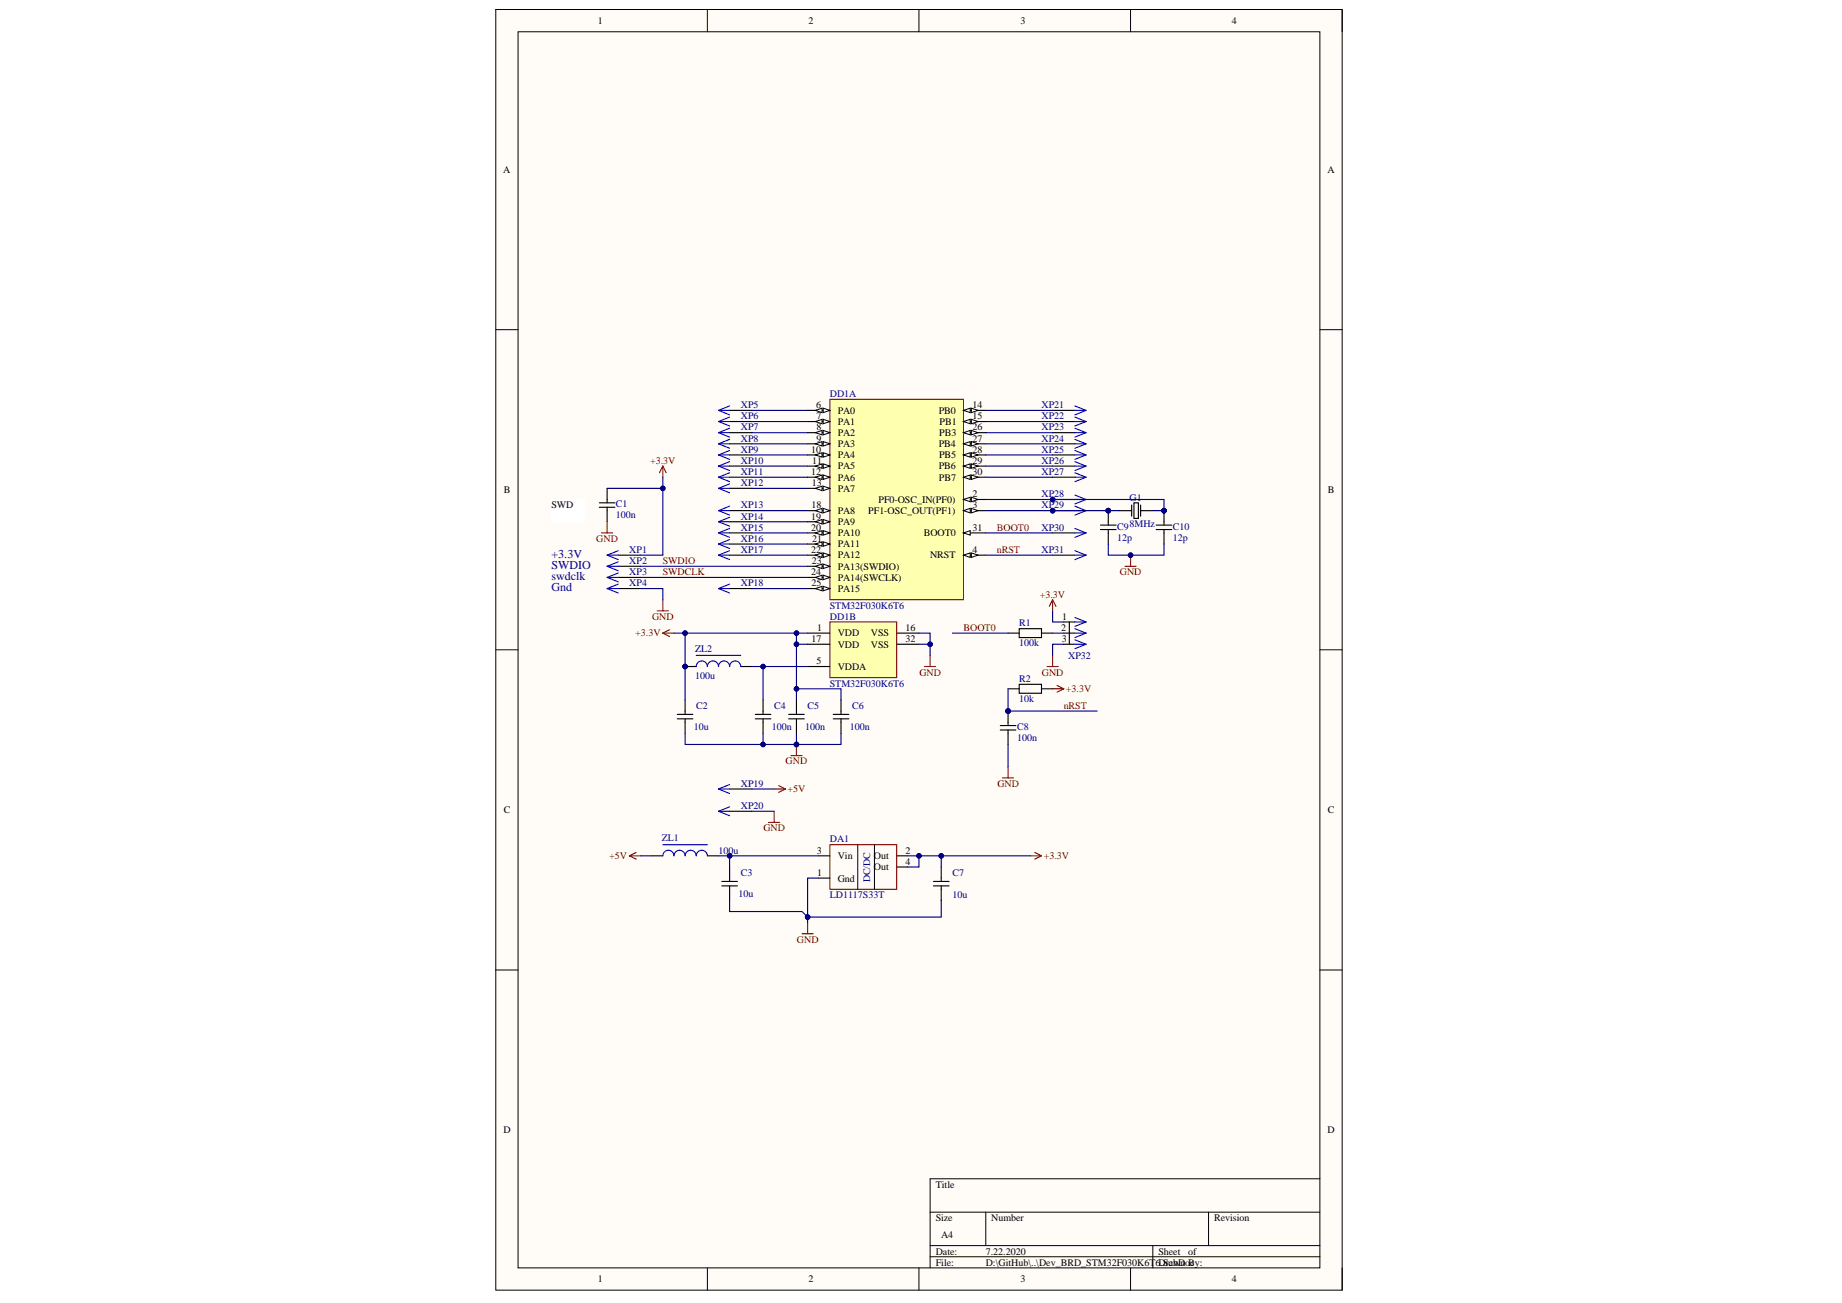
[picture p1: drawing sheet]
<svg xmlns="http://www.w3.org/2000/svg" width="420mm" height="297mm" viewBox="0 0 420 297" stroke-linecap="round" stroke-linejoin="round" font-family="sans-serif">
<path d="M113 2.2h192.9v291.9h-192.9z" fill-rule="evenodd" fill="#fffcf8"/>
<path d="M113 2.2h192.9v291.9h-192.9z" fill="none" stroke="#000" stroke-width=".23"/>
<path d="M118.1 7.2h182.7v281.8h-182.7z" fill-rule="evenodd" fill="#fffcf8"/>
<g fill="none" stroke="#000" stroke-width=".23">
<path d="M113 2.2h5.1M118.1 7.2h182.7v281.8h-182.7zM161.2 2.2v5M209.4 2.2v5M257.7 2.2v5M300.8 2.2h5.1v5M113 75.1h5.1M300.8 75.2h5.1M113 148.1h5.1M300.8 148.1h5.1M113 221.1h5.1M300.8 221.1h5.1"/>
<path d="M212 276.3h88.8M224.7 276.3v7.7M275.4 276.3v7.7M300.8 268.7h-88.8v20.3M161.2 289v5.1M209.4 289v5.1M212 284h88.8M212 286.5h88.8M257.7 289v5.1M262.7 284v5M305.9 289v5.1"/>
</g>
<path d="M189.1 91h30.5v45.7h-30.5z" fill-rule="evenodd" fill="#ffffb0"/>
<path d="M189.1 91h30.5v45.7h-30.5z" fill="none" stroke="#800000" stroke-width=".23"/>
<path d="M184.1 93.6h5" fill="none" stroke="#000" stroke-width=".25"/>
<path d="M187.6 93l1.5 .6-1.5 .5z" fill="#f8fcff"/>
<path d="M187.6 93l1.5 .6-1.5 .5z" fill="none" stroke="#000" stroke-width=".23"/>
<path d="M185.8 93.6l1.6-.6v1.1z" fill="#f8fcff"/>
<path d="M185.8 93.6l1.6-.6v1.1z" fill="none" stroke="#000" stroke-width=".23"/>
<path d="M184.1 96.1h5" fill="none" stroke="#000" stroke-width=".25"/>
<path d="M187.6 95.6l1.5 .5-1.5 .5z" fill="#f8fcff"/>
<path d="M187.6 95.6l1.5 .5-1.5 .5z" fill="none" stroke="#000" stroke-width=".23"/>
<path d="M185.8 96.1l1.6-.5v1z" fill="#f8fcff"/>
<path d="M185.8 96.1l1.6-.5v1z" fill="none" stroke="#000" stroke-width=".23"/>
<path d="M184.1 98.6h5" fill="none" stroke="#000" stroke-width=".25"/>
<path d="M187.6 98.1l1.5 .5-1.5 .5z" fill="#f8fcff"/>
<path d="M187.6 98.1l1.5 .5-1.5 .5z" fill="none" stroke="#000" stroke-width=".23"/>
<path d="M185.8 98.6l1.6-.5v1z" fill="#f8fcff"/>
<path d="M185.8 98.6l1.6-.5v1z" fill="none" stroke="#000" stroke-width=".23"/>
<path d="M184.1 101.2h5" fill="none" stroke="#000" stroke-width=".25"/>
<path d="M187.6 100.7l1.5 .5-1.5 .5z" fill="#f8fcff"/>
<path d="M187.6 100.7l1.5 .5-1.5 .5z" fill="none" stroke="#000" stroke-width=".23"/>
<path d="M185.8 101.2l1.6-.5v1z" fill="#f8fcff"/>
<path d="M185.8 101.2l1.6-.5v1z" fill="none" stroke="#000" stroke-width=".23"/>
<path d="M184.1 103.7h5" fill="none" stroke="#000" stroke-width=".25"/>
<path d="M187.6 103.2l1.5 .5-1.5 .5z" fill="#f8fcff"/>
<path d="M187.6 103.2l1.5 .5-1.5 .5z" fill="none" stroke="#000" stroke-width=".23"/>
<path d="M185.8 103.7l1.6-.5v1z" fill="#f8fcff"/>
<path d="M185.8 103.7l1.6-.5v1z" fill="none" stroke="#000" stroke-width=".23"/>
<path d="M184.1 106.3h5" fill="none" stroke="#000" stroke-width=".25"/>
<path d="M187.6 105.7l1.5 .6-1.5 .5z" fill="#f8fcff"/>
<path d="M187.6 105.7l1.5 .6-1.5 .5z" fill="none" stroke="#000" stroke-width=".23"/>
<path d="M185.8 106.3l1.6-.6v1.1z" fill="#f8fcff"/>
<path d="M185.8 106.3l1.6-.6v1.1z" fill="none" stroke="#000" stroke-width=".23"/>
<path d="M184.1 108.8h5" fill="none" stroke="#000" stroke-width=".25"/>
<path d="M187.6 108.3l1.5 .5-1.5 .5z" fill="#f8fcff"/>
<path d="M187.6 108.3l1.5 .5-1.5 .5z" fill="none" stroke="#000" stroke-width=".23"/>
<path d="M185.8 108.8l1.6-.5v1z" fill="#f8fcff"/>
<path d="M185.8 108.8l1.6-.5v1z" fill="none" stroke="#000" stroke-width=".23"/>
<path d="M184.1 111.3h5" fill="none" stroke="#000" stroke-width=".25"/>
<path d="M187.6 110.8l1.5 .5-1.5 .5z" fill="#f8fcff"/>
<path d="M187.6 110.8l1.5 .5-1.5 .5z" fill="none" stroke="#000" stroke-width=".23"/>
<path d="M185.8 111.3l1.6-.5v1z" fill="#f8fcff"/>
<path d="M185.8 111.3l1.6-.5v1z" fill="none" stroke="#000" stroke-width=".23"/>
<path d="M184.1 116.4h5" fill="none" stroke="#000" stroke-width=".25"/>
<path d="M187.6 115.9l1.5 .5-1.5 .5z" fill="#f8fcff"/>
<path d="M187.6 115.9l1.5 .5-1.5 .5z" fill="none" stroke="#000" stroke-width=".23"/>
<path d="M185.8 116.4l1.6-.5v1z" fill="#f8fcff"/>
<path d="M185.8 116.4l1.6-.5v1z" fill="none" stroke="#000" stroke-width=".23"/>
<path d="M184.1 118.9h5" fill="none" stroke="#000" stroke-width=".25"/>
<path d="M187.6 118.4l1.5 .5-1.5 .6z" fill="#f8fcff"/>
<path d="M187.6 118.4l1.5 .5-1.5 .6z" fill="none" stroke="#000" stroke-width=".23"/>
<path d="M185.8 118.9l1.6-.5v1.1z" fill="#f8fcff"/>
<path d="M185.8 118.9l1.6-.5v1.1z" fill="none" stroke="#000" stroke-width=".23"/>
<path d="M184.1 121.5h5" fill="none" stroke="#000" stroke-width=".25"/>
<path d="M187.6 121l1.5 .5-1.5 .5z" fill="#f8fcff"/>
<path d="M187.6 121l1.5 .5-1.5 .5z" fill="none" stroke="#000" stroke-width=".23"/>
<path d="M185.8 121.5l1.6-.5v1z" fill="#f8fcff"/>
<path d="M185.8 121.5l1.6-.5v1z" fill="none" stroke="#000" stroke-width=".23"/>
<path d="M184.1 124h5" fill="none" stroke="#000" stroke-width=".25"/>
<path d="M187.6 123.5l1.5 .5-1.5 .5z" fill="#f8fcff"/>
<path d="M187.6 123.5l1.5 .5-1.5 .5z" fill="none" stroke="#000" stroke-width=".23"/>
<path d="M185.8 124l1.6-.5v1z" fill="#f8fcff"/>
<path d="M185.8 124l1.6-.5v1z" fill="none" stroke="#000" stroke-width=".23"/>
<path d="M184.1 126.6h5" fill="none" stroke="#000" stroke-width=".25"/>
<path d="M187.6 126l1.5 .6-1.5 .5z" fill="#f8fcff"/>
<path d="M187.6 126l1.5 .6-1.5 .5z" fill="none" stroke="#000" stroke-width=".23"/>
<path d="M185.8 126.6l1.6-.6v1.1z" fill="#f8fcff"/>
<path d="M185.8 126.6l1.6-.6v1.1z" fill="none" stroke="#000" stroke-width=".23"/>
<path d="M184.1 129.1h5" fill="none" stroke="#000" stroke-width=".25"/>
<path d="M187.6 128.6l1.5 .5-1.5 .5z" fill="#f8fcff"/>
<path d="M187.6 128.6l1.5 .5-1.5 .5z" fill="none" stroke="#000" stroke-width=".23"/>
<path d="M185.8 129.1l1.6-.5v1z" fill="#f8fcff"/>
<path d="M185.8 129.1l1.6-.5v1z" fill="none" stroke="#000" stroke-width=".23"/>
<path d="M184.1 131.6h5" fill="none" stroke="#000" stroke-width=".25"/>
<path d="M187.6 131.1l1.5 .5-1.5 .6z" fill="#f8fcff"/>
<path d="M187.6 131.1l1.5 .5-1.5 .6z" fill="none" stroke="#000" stroke-width=".23"/>
<path d="M185.8 131.6l1.6-.5v1.1z" fill="#f8fcff"/>
<path d="M185.8 131.6l1.6-.5v1.1z" fill="none" stroke="#000" stroke-width=".23"/>
<path d="M184.1 134.2h5" fill="none" stroke="#000" stroke-width=".25"/>
<path d="M187.6 133.7l1.5 .5-1.5 .5z" fill="#f8fcff"/>
<path d="M187.6 133.7l1.5 .5-1.5 .5z" fill="none" stroke="#000" stroke-width=".23"/>
<path d="M185.8 134.2l1.6-.5v1z" fill="#f8fcff"/>
<path d="M185.8 134.2l1.6-.5v1z" fill="none" stroke="#000" stroke-width=".23"/>
<path d="M219.6 93.6h5.1" fill="none" stroke="#000" stroke-width=".25"/>
<path d="M219.6 93.6l1.5-.6v1.1z" fill="#f8fcff"/>
<path d="M219.6 93.6l1.5-.6v1.1z" fill="none" stroke="#000" stroke-width=".23"/>
<path d="M221.4 93l1.5 .6-1.5 .5z" fill="#f8fcff"/>
<path d="M221.4 93l1.5 .6-1.5 .5z" fill="none" stroke="#000" stroke-width=".23"/>
<path d="M219.6 96.1h5.1" fill="none" stroke="#000" stroke-width=".25"/>
<path d="M219.6 96.1l1.5-.5v1z" fill="#f8fcff"/>
<path d="M219.6 96.1l1.5-.5v1z" fill="none" stroke="#000" stroke-width=".23"/>
<path d="M221.4 95.6l1.5 .5-1.5 .5z" fill="#f8fcff"/>
<path d="M221.4 95.6l1.5 .5-1.5 .5z" fill="none" stroke="#000" stroke-width=".23"/>
<path d="M219.6 98.6h5.1" fill="none" stroke="#000" stroke-width=".25"/>
<path d="M219.6 98.6l1.5-.5v1z" fill="#f8fcff"/>
<path d="M219.6 98.6l1.5-.5v1z" fill="none" stroke="#000" stroke-width=".23"/>
<path d="M221.4 98.1l1.5 .5-1.5 .5z" fill="#f8fcff"/>
<path d="M221.4 98.1l1.5 .5-1.5 .5z" fill="none" stroke="#000" stroke-width=".23"/>
<path d="M219.6 101.2h5.1" fill="none" stroke="#000" stroke-width=".25"/>
<path d="M219.6 101.2l1.5-.5v1z" fill="#f8fcff"/>
<path d="M219.6 101.2l1.5-.5v1z" fill="none" stroke="#000" stroke-width=".23"/>
<path d="M221.4 100.7l1.5 .5-1.5 .5z" fill="#f8fcff"/>
<path d="M221.4 100.7l1.5 .5-1.5 .5z" fill="none" stroke="#000" stroke-width=".23"/>
<path d="M219.6 103.7h5.1" fill="none" stroke="#000" stroke-width=".25"/>
<path d="M219.6 103.7l1.5-.5v1z" fill="#f8fcff"/>
<path d="M219.6 103.7l1.5-.5v1z" fill="none" stroke="#000" stroke-width=".23"/>
<path d="M221.4 103.2l1.5 .5-1.5 .5z" fill="#f8fcff"/>
<path d="M221.4 103.2l1.5 .5-1.5 .5z" fill="none" stroke="#000" stroke-width=".23"/>
<path d="M219.6 106.3h5.1" fill="none" stroke="#000" stroke-width=".25"/>
<path d="M219.6 106.3l1.5-.6v1.1z" fill="#f8fcff"/>
<path d="M219.6 106.3l1.5-.6v1.1z" fill="none" stroke="#000" stroke-width=".23"/>
<path d="M221.4 105.7l1.5 .6-1.5 .5z" fill="#f8fcff"/>
<path d="M221.4 105.7l1.5 .6-1.5 .5z" fill="none" stroke="#000" stroke-width=".23"/>
<path d="M219.6 108.8h5.1" fill="none" stroke="#000" stroke-width=".25"/>
<path d="M219.6 108.8l1.5-.5v1z" fill="#f8fcff"/>
<path d="M219.6 108.8l1.5-.5v1z" fill="none" stroke="#000" stroke-width=".23"/>
<path d="M221.4 108.3l1.5 .5-1.5 .5z" fill="#f8fcff"/>
<path d="M221.4 108.3l1.5 .5-1.5 .5z" fill="none" stroke="#000" stroke-width=".23"/>
<path d="M219.6 121.5h5.1" fill="none" stroke="#000" stroke-width=".25"/>
<path d="M219.6 121.5l1.5-.5v1z" fill="#f8fcff"/>
<path d="M219.6 121.5l1.5-.5v1z" fill="none" stroke="#000" stroke-width=".23"/>
<path d="M219.6 126.6h5.1" fill="none" stroke="#000" stroke-width=".25"/>
<path d="M219.6 126.6l1.5-.6v1.1z" fill="#f8fcff"/>
<path d="M219.6 126.6l1.5-.6v1.1z" fill="none" stroke="#000" stroke-width=".23"/>
<path d="M221.4 126l1.5 .6-1.5 .5z" fill="#f8fcff"/>
<path d="M221.4 126l1.5 .6-1.5 .5z" fill="none" stroke="#000" stroke-width=".23"/>
<path d="M219.6 113.9h5.1" fill="none" stroke="#000" stroke-width=".25"/>
<path d="M219.6 113.9l1.5-.5v1z" fill="#f8fcff"/>
<path d="M219.6 113.9l1.5-.5v1z" fill="none" stroke="#000" stroke-width=".23"/>
<path d="M221.4 113.4l1.5 .5-1.5 .5z" fill="#f8fcff"/>
<path d="M221.4 113.4l1.5 .5-1.5 .5z" fill="none" stroke="#000" stroke-width=".23"/>
<path d="M219.6 116.4h5.1" fill="none" stroke="#000" stroke-width=".25"/>
<path d="M219.6 116.4l1.5-.5v1z" fill="#f8fcff"/>
<path d="M219.6 116.4l1.5-.5v1z" fill="none" stroke="#000" stroke-width=".23"/>
<path d="M221.4 115.9l1.5 .5-1.5 .5z" fill="#f8fcff"/>
<path d="M221.4 115.9l1.5 .5-1.5 .5z" fill="none" stroke="#000" stroke-width=".23"/>
<path d="M189.1 141.8h15.3v12.7h-15.3z" fill-rule="evenodd" fill="#ffffb0"/>
<path d="M189.1 141.8h15.3v12.7h-15.3z" fill="none" stroke="#800000" stroke-width=".23"/>
<path d="M184.1 144.3h5M184.1 146.9h5M184.1 151.9h5M204.4 144.3h5M204.4 146.9h5" fill="none" stroke="#000" stroke-width=".25"/>
<path d="M151.1 144.3l1.5 .8M151.1 144.3h2.5M152.6 143.6l-1.5 .7" fill="none" stroke="#800000" stroke-width=".25"/>
<circle cx="156.1" cy="151.9" r=".51" fill="#000080"/>
<circle cx="156.1" cy="151.9" r=".51" fill="none" stroke="#000080" stroke-width=".23"/>
<path d="M156.1 151.9h2.6" fill="none" stroke="#000" stroke-width=".25"/>
<circle cx="156.1" cy="151.9" r=".51" fill="#000080"/>
<circle cx="156.1" cy="151.9" r=".51" fill="none" stroke="#000080" stroke-width=".23"/>
<path d="M168.8 151.9h2.6M173.9 159.6v3.3M181.5 159.6v3.3M172.1 163.9h3.6M172.1 162.9h3.6M173.9 163.9v3.3M179.7 163.9h3.6M179.7 162.9h3.6M181.5 163.9v3.3" fill="none" stroke="#000" stroke-width=".25"/>
<path d="M158.7 151.9a1.27 1.27 0 0 1 1.2-1.2 1.27 1.27 0 0 1 1.3 1.2 1.27 1.27 0 0 1 1.3-1.2 1.27 1.27 0 0 1 1.3 1.2 1.27 1.27 0 0 1 1.2-1.2 1.27 1.27 0 0 1 1.3 1.2 1.27 1.27 0 0 1 1.3-1.2 1.27 1.27 0 0 1 1.2 1.2M158.7 149.4h10.1" fill="none" stroke="#00f" stroke-width=".25"/>
<path d="M180.3 172.3h2.5M181.5 169.7v2.6" fill="none" stroke="#800000" stroke-width=".25"/>
<circle cx="181.5" cy="169.7" r=".51" fill="#000080"/>
<circle cx="181.5" cy="169.7" r=".51" fill="none" stroke="#000080" stroke-width=".23"/>
<g fill="none" stroke="#000" stroke-width=".25">
<path d="M166.3 93.6h5.1M166.3 96.1h5.1M166.3 98.6h5.1M239.9 93.6h5.1M239.9 96.1h5.1M239.9 98.6h5.1M166.3 101.2h5.1M166.3 103.7h5.1M166.3 106.2h5.1M166.3 108.8h5.1M166.3 111.3h5.1M166.3 116.4h5.1"/>
<path d="M166.3 118.9h5.1M239.9 101.2h5.1M239.9 103.7h5.1M239.9 106.3h5.1M239.9 108.8h5.1M166.3 121.5h5.1M166.3 124h5.1M166.3 126.6h5.1M166.3 134.2h5.1M156.1 159.6v3.3M191.7 159.6v3.3M154.4 163.9h3.5"/>
<path d="M154.4 162.9h3.5M156.1 163.9v3.3M189.9 163.9h3.6M189.9 162.9h3.6M191.7 163.9v3.3M214.5 197.6v3.3M212.7 202h3.6M212.7 200.9h3.6M214.5 202v3.3"/>
</g>
<path d="M210.7 151.9h2.5M212 149.4v2.5" fill="none" stroke="#800000" stroke-width=".25"/>
<g fill="none" stroke="#00f" stroke-width=".25">
<path d="M163.8 93.6h2.5M163.8 93.6l2.5 1M163.8 96.1h2.5M163.8 96.1l2.5 1M163.8 98.6h2.5M163.8 98.6l2.5 1.1M166.3 92.5l-2.5 1.1M166.3 95.1l-2.5 1M166.3 97.6l-2.5 1M245 93.6h2.5M245 96.1h2.5M245 98.6h2.5"/>
<path d="M245 92.5l2.5 1.1M245 95.1l2.5 1M245 97.6l2.5 1M247.5 93.6l-2.5 1M247.5 96.1l-2.5 1M247.5 98.6l-2.5 1M163.8 101.2h2.5M163.8 101.2l2.5 1M163.8 103.7h2.5M163.8 103.7l2.5 1M163.8 106.2h2.5M163.8 106.2l2.5 1.1"/>
<path d="M163.8 108.8h2.5M163.8 108.8l2.5 1M163.8 111.3h2.5M163.8 111.3l2.5 1M163.8 116.4h2.5M163.8 116.4l2.5 1M163.8 118.9h2.5M163.8 118.9l2.5 1.1M166.3 100.2l-2.5 1M166.3 102.7l-2.5 1M166.3 105.2l-2.5 1M166.3 107.8l-2.5 1"/>
<path d="M166.3 110.3l-2.5 1M166.3 115.4l-2.5 1M166.3 117.9l-2.5 1M245 101.2h2.5M245 103.7h2.5M245 106.3h2.5M245 108.8h2.5M245 100.2l2.5 1M245 102.7l2.5 1M245 105.2l2.5 1.1M245 107.8l2.5 1M247.5 101.2l-2.5 1"/>
<path d="M247.5 103.7l-2.5 1M247.5 106.3l-2.5 1M247.5 108.8l-2.5 1M163.8 121.5h2.5M163.8 121.5l2.5 1M163.8 124h2.5M163.8 124l2.5 1M163.8 126.6h2.5M163.8 126.6l2.5 1M163.8 134.2h2.5M163.8 134.2l2.5 1M166.3 120.5l-2.5 1"/>
<path d="M166.3 123l-2.5 1M166.3 125.5l-2.5 1.1M166.3 133.2l-2.5 1"/>
</g>
<circle cx="239.9" cy="113.9" r=".51" fill="#000080"/>
<circle cx="239.9" cy="113.9" r=".51" fill="none" stroke="#000080" stroke-width=".23"/>
<path d="M239.9 113.9h5.1" fill="none" stroke="#000" stroke-width=".25"/>
<circle cx="239.9" cy="113.9" r=".51" fill="#000080"/>
<circle cx="239.9" cy="113.9" r=".51" fill="none" stroke="#000080" stroke-width=".23"/>
<path d="M245 113.9h2.5M245 112.9l2.5 1M247.5 113.9l-2.5 1" fill="none" stroke="#00f" stroke-width=".25"/>
<circle cx="239.9" cy="116.4" r=".51" fill="#000080"/>
<circle cx="239.9" cy="116.4" r=".51" fill="none" stroke="#000080" stroke-width=".23"/>
<path d="M239.9 116.4h5.1" fill="none" stroke="#000" stroke-width=".25"/>
<circle cx="239.9" cy="116.4" r=".51" fill="#000080"/>
<circle cx="239.9" cy="116.4" r=".51" fill="none" stroke="#000080" stroke-width=".23"/>
<g fill="none" stroke="#00f" stroke-width=".25">
<path d="M245 116.4h2.5M245 115.4l2.5 1M247.5 116.4l-2.5 1M245 121.5h2.5M245 120.5l2.5 1M245 126.6h2.5M245 125.5l2.5 1.1M247.5 121.5l-2.5 1M247.5 126.6l-2.5 1M245 141.8h2.5M245 140.8l2.5 1M245 144.3h2.5"/>
<path d="M245 143.3l2.5 1M245 146.9h2.5M245 145.9l2.5 1M247.5 141.8l-2.5 1M247.5 144.3l-2.5 1M247.5 146.9l-2.5 1M151.1 195.1a1.27 1.27 0 0 1 1.2-1.3 1.27 1.27 0 0 1 1.3 1.3 1.27 1.27 0 0 1 1.3-1.3 1.27 1.27 0 0 1 1.2 1.3 1.27 1.27 0 0 1 1.3-1.3 1.27 1.27 0 0 1 1.3 1.3 1.27 1.27 0 0 1 1.2-1.3 1.27 1.27 0 0 1 1.3 1.3M151.1 192.6h10.1"/>
</g>
<g fill="none" stroke="#000" stroke-width=".25">
<path d="M239.9 121.5h5.1M239.9 126.6h5.1M229.7 144.3h2.6M232.3 143.3h5.1v2h-5.1zM237.4 144.3h2.5M242.4 144.3h2.6M242.4 141.8h2.6M242.4 146.9h2.6M243.7 141.8v5.1M148.5 195.1h2.6M161.2 195.1h2.6M166.3 197.6v3.3"/>
<path d="M186.6 195.1h2.5M204.4 195.1h2.5M204.4 197.6h2.5M164.5 202h3.6M164.5 200.9h3.6M166.3 202v3.3M186.6 200.2h2.5"/>
</g>
<path d="M189.1 192.6h15.3v10.1h-15.3z" fill="none" stroke="#800000" stroke-width=".23"/>
<path d="M195.5 192.6v10.1M199.3 192.6v10.1" fill="none" stroke="#000" stroke-width=".23"/>
<g fill="none" stroke="#800000" stroke-width=".25">
<path d="M239.9 136.7v2.6M239.9 136.7l-.8 1.5M239.9 136.7l.8 1.5M238.6 151.9h2.6M239.9 149.4v2.5M228.5 177.3h2.5M229.7 174.8v2.5M143.4 195.1h2.6M143.4 195.1l1.6 .8M145 194.3l-1.6 .8M234.8 195.1h2.6M235.8 194.3l1.6 .8"/>
<path d="M237.4 195.1l-1.6 .8M182.8 212.9h2.5M184.1 210.3v2.6"/>
</g>
<circle cx="229.7" cy="162.1" r=".51" fill="#000080"/>
<circle cx="229.7" cy="162.1" r=".51" fill="none" stroke="#000080" stroke-width=".23"/>
<path d="M229.7 162.1v2.5M229.7 167.2v2.5" fill="none" stroke="#000" stroke-width=".25"/>
<circle cx="229.7" cy="162.1" r=".51" fill="#000080"/>
<circle cx="229.7" cy="162.1" r=".51" fill="none" stroke="#000080" stroke-width=".23"/>
<path d="M140.9 129.1h5.1M140.9 131.6h5.1M229.7 157h2.6M232.3 156h5.1v2h-5.1zM237.4 157h2.5M228 166.4h3.5M228 165.4h3.5M229.7 164.6v.8M229.7 166.4v.8" fill="none" stroke="#000" stroke-width=".25"/>
<path d="M239.9 157h2.5M240.9 156.3l1.5 .7M242.4 157l-1.5 .8" fill="none" stroke="#800000" stroke-width=".25"/>
<path d="M138.4 129.1h2.5M138.4 129.1l2.5 1M138.4 131.6h2.5M138.4 131.6l2.5 1.1M140.9 128.1l-2.5 1M140.9 130.6l-2.5 1" fill="none" stroke="#00f" stroke-width=".25"/>
<path d="M125.7 113.9h7.6v5h-7.6z" fill-rule="evenodd" fill="#fff"/>
<path d="M125.7 113.9h7.6v5h-7.6z" fill="none" stroke="#fff" stroke-width=".23"/>
<path d="M136.6 114.6h3.5M136.6 115.6h3.5M138.4 111.3v3.3M138.4 115.6v3.3M255.1 116.4h2.8M257.9 115.1v2.6M258.4 114.6h1v3.6h-1zM260 116.4h2.7M260 115.1v2.6M140.9 134.2h5.1M140.9 126.6h5.1" fill="none" stroke="#000" stroke-width=".25"/>
<path d="M138.4 134.2h2.5M138.4 134.2l2.5 1M138.4 126.6h2.5M138.4 126.6l2.5 1M140.9 133.2l-2.5 1M140.9 125.5l-2.5 1.1" fill="none" stroke="#00f" stroke-width=".25"/>
<path d="M138.4 118.9v2.6M151.1 106.2l-.8 1.6M151.1 106.2l.7 1.6M151.1 106.2v2.6M137.1 121.5h2.5M149.8 139.2h2.5M151.1 136.7v2.5" fill="none" stroke="#800000" stroke-width=".25"/>
<circle cx="252.6" cy="116.4" r=".51" fill="#000080"/>
<circle cx="252.6" cy="116.4" r=".51" fill="none" stroke="#000080" stroke-width=".23"/>
<path d="M252.6 116.4v2.5M252.6 121.5v2.5" fill="none" stroke="#000" stroke-width=".25"/>
<circle cx="252.6" cy="116.4" r=".51" fill="#000080"/>
<circle cx="252.6" cy="116.4" r=".51" fill="none" stroke="#000080" stroke-width=".23"/>
<path d="M250.8 119.7h3.6M252.6 118.9v.8M250.8 120.7h3.6M252.6 120.7v.8" fill="none" stroke="#000" stroke-width=".25"/>
<circle cx="265.3" cy="116.4" r=".51" fill="#000080"/>
<circle cx="265.3" cy="116.4" r=".51" fill="none" stroke="#000080" stroke-width=".23"/>
<path d="M265.3 116.4v2.5M265.3 121.5v2.5" fill="none" stroke="#000" stroke-width=".25"/>
<circle cx="265.3" cy="116.4" r=".51" fill="#000080"/>
<circle cx="265.3" cy="116.4" r=".51" fill="none" stroke="#000080" stroke-width=".23"/>
<path d="M263.5 119.7h3.6M265.3 118.9v.8M263.5 120.7h3.6M265.3 120.7v.8" fill="none" stroke="#000" stroke-width=".25"/>
<path d="M256.4 129.1h2.5M257.7 126.6v2.5" fill="none" stroke="#800000" stroke-width=".25"/>
<circle cx="257.7" cy="126.6" r=".51" fill="#000080"/>
<circle cx="257.7" cy="126.6" r=".51" fill="none" stroke="#000080" stroke-width=".23"/>
<path d="M166.3 179.9h5.1M166.3 184.9h5.1" fill="none" stroke="#000" stroke-width=".25"/>
<path d="M163.8 179.9h2.5M163.8 179.9l2.5 1M166.3 178.9l-2.5 1M163.8 184.9h2.5M163.8 184.9l2.5 1.1M166.3 183.9l-2.5 1" fill="none" stroke="#00f" stroke-width=".25"/>
<path d="M176.4 179.9h2.6M177.5 179.1l1.5 .8M179 179.9l-1.5 .7M175.2 187.5h2.5M176.4 184.9v2.6" fill="none" stroke="#800000" stroke-width=".25"/>
<path d="M229.7 157v5.1" fill="none" stroke="#000080" stroke-width=".25"/>
<circle cx="229.7" cy="162.1" r=".51" fill="#000080"/>
<circle cx="229.7" cy="162.1" r=".51" fill="none" stroke="#000080" stroke-width=".23"/>
<path d="M138.4 111.3h12.7" fill="none" stroke="#000080" stroke-width=".25"/>
<circle cx="151.1" cy="111.3" r=".51" fill="#000080"/>
<circle cx="151.1" cy="111.3" r=".51" fill="none" stroke="#000080" stroke-width=".23"/>
<path d="M151.1 108.8v17.8h-5.1M146 134.2h5.1v2.5M146 131.6h38.1M146 129.1h38.1M146 195.1h2.5" fill="none" stroke="#000080" stroke-width=".25"/>
<circle cx="151.1" cy="111.3" r=".51" fill="#000080"/>
<circle cx="151.1" cy="111.3" r=".51" fill="none" stroke="#000080" stroke-width=".23"/>
<path d="M153.6 144.3h30.5" fill="none" stroke="#000080" stroke-width=".25"/>
<circle cx="181.5" cy="144.3" r=".51" fill="#000080"/>
<circle cx="181.5" cy="144.3" r=".51" fill="none" stroke="#000080" stroke-width=".23"/>
<circle cx="156.1" cy="144.3" r=".51" fill="#000080"/>
<circle cx="156.1" cy="144.3" r=".51" fill="none" stroke="#000080" stroke-width=".23"/>
<path d="M156.1 167.2v2.5h35.6v-2.5" fill="none" stroke="#000080" stroke-width=".25"/>
<circle cx="173.9" cy="169.7" r=".51" fill="#000080"/>
<circle cx="173.9" cy="169.7" r=".51" fill="none" stroke="#000080" stroke-width=".23"/>
<circle cx="181.5" cy="169.7" r=".51" fill="#000080"/>
<circle cx="181.5" cy="169.7" r=".51" fill="none" stroke="#000080" stroke-width=".23"/>
<path d="M163.8 195.1h2.5v2.5" fill="none" stroke="#000080" stroke-width=".25"/>
<circle cx="166.3" cy="195.1" r=".51" fill="#000080"/>
<circle cx="166.3" cy="195.1" r=".51" fill="none" stroke="#000080" stroke-width=".23"/>
<path d="M166.3 205.3v2.5h16.5l1.3 1.3" fill="none" stroke="#000080" stroke-width=".25"/>
<circle cx="184.1" cy="209.1" r=".51" fill="#000080"/>
<circle cx="184.1" cy="209.1" r=".51" fill="none" stroke="#000080" stroke-width=".23"/>
<path d="M166.3 195.1h20.3" fill="none" stroke="#000080" stroke-width=".25"/>
<circle cx="166.3" cy="195.1" r=".51" fill="#000080"/>
<circle cx="166.3" cy="195.1" r=".51" fill="none" stroke="#000080" stroke-width=".23"/>
<path d="M171.4 151.9h2.5M171.4 179.9h5M171.4 184.9h5" fill="none" stroke="#000080" stroke-width=".25"/>
<circle cx="173.9" cy="151.9" r=".51" fill="#000080"/>
<circle cx="173.9" cy="151.9" r=".51" fill="none" stroke="#000080" stroke-width=".23"/>
<g fill="none" stroke="#000080" stroke-width=".25">
<path d="M171.4 98.6h12.7M171.4 96.1h12.7M171.4 93.6h12.7M171.4 118.9h12.7M171.4 116.4h12.7M171.4 111.3h12.7M171.4 108.8h12.7M171.4 106.3h12.7M171.4 103.7h12.7M171.4 101.2h12.7M171.4 134.2h12.7M171.4 126.6h12.7"/>
<path d="M171.4 124h12.7M171.4 121.5h12.7M184.1 151.9h-10.2v7.7"/>
</g>
<circle cx="173.9" cy="151.9" r=".51" fill="#000080"/>
<circle cx="173.9" cy="151.9" r=".51" fill="none" stroke="#000080" stroke-width=".23"/>
<path d="M181.5 157h10.2v2.6" fill="none" stroke="#000080" stroke-width=".25"/>
<circle cx="181.5" cy="157" r=".51" fill="#000080"/>
<circle cx="181.5" cy="157" r=".51" fill="none" stroke="#000080" stroke-width=".23"/>
<path d="M181.5 146.9h2.6" fill="none" stroke="#000080" stroke-width=".25"/>
<circle cx="181.5" cy="146.9" r=".51" fill="#000080"/>
<circle cx="181.5" cy="146.9" r=".51" fill="none" stroke="#000080" stroke-width=".23"/>
<path d="M186.6 200.2h-2.5v10.1" fill="none" stroke="#000080" stroke-width=".25"/>
<circle cx="184.1" cy="209.1" r=".51" fill="#000080"/>
<circle cx="184.1" cy="209.1" r=".51" fill="none" stroke="#000080" stroke-width=".23"/>
<path d="M209.4 195.1v2.5h-2.5" fill="none" stroke="#000080" stroke-width=".25"/>
<circle cx="209.4" cy="195.1" r=".51" fill="#000080"/>
<circle cx="209.4" cy="195.1" r=".51" fill="none" stroke="#000080" stroke-width=".23"/>
<path d="M206.9 195.1h27.9" fill="none" stroke="#000080" stroke-width=".25"/>
<circle cx="209.4" cy="195.1" r=".51" fill="#000080"/>
<circle cx="209.4" cy="195.1" r=".51" fill="none" stroke="#000080" stroke-width=".23"/>
<circle cx="214.5" cy="195.1" r=".51" fill="#000080"/>
<circle cx="214.5" cy="195.1" r=".51" fill="none" stroke="#000080" stroke-width=".23"/>
<path d="M209.4 146.9h2.6" fill="none" stroke="#000080" stroke-width=".25"/>
<circle cx="212" cy="146.9" r=".51" fill="#000080"/>
<circle cx="212" cy="146.9" r=".51" fill="none" stroke="#000080" stroke-width=".23"/>
<path d="M209.4 144.3h2.6v5.1" fill="none" stroke="#000080" stroke-width=".25"/>
<circle cx="212" cy="146.9" r=".51" fill="#000080"/>
<circle cx="212" cy="146.9" r=".51" fill="none" stroke="#000080" stroke-width=".23"/>
<path d="M224.7 116.4h27.9M224.7 126.6h15.2M224.7 121.5h15.2M217.1 144.3h12.6" fill="none" stroke="#000080" stroke-width=".25"/>
<circle cx="239.9" cy="116.4" r=".51" fill="#000080"/>
<circle cx="239.9" cy="116.4" r=".51" fill="none" stroke="#000080" stroke-width=".23"/>
<circle cx="252.6" cy="116.4" r=".51" fill="#000080"/>
<circle cx="252.6" cy="116.4" r=".51" fill="none" stroke="#000080" stroke-width=".23"/>
<path d="M224.7 113.9h40.6v2.5" fill="none" stroke="#000080" stroke-width=".25"/>
<circle cx="239.9" cy="113.9" r=".51" fill="#000080"/>
<circle cx="239.9" cy="113.9" r=".51" fill="none" stroke="#000080" stroke-width=".23"/>
<circle cx="265.3" cy="116.4" r=".51" fill="#000080"/>
<circle cx="265.3" cy="116.4" r=".51" fill="none" stroke="#000080" stroke-width=".23"/>
<path d="M224.7 98.6h15.2M224.7 96.1h15.2M224.7 93.6h15.2M224.7 108.8h15.2M224.7 106.3h15.2M224.7 103.7h15.2M224.7 101.2h15.2M229.7 162.1h20.4" fill="none" stroke="#000080" stroke-width=".25"/>
<circle cx="229.7" cy="162.1" r=".51" fill="#000080"/>
<circle cx="229.7" cy="162.1" r=".51" fill="none" stroke="#000080" stroke-width=".23"/>
<path d="M239.9 139.3v2.5h2.5M252.6 124v2.6h12.7v-2.6M239.9 144.3h2.5M242.4 146.9h-2.5v2.5" fill="none" stroke="#000080" stroke-width=".25"/>
<circle cx="257.7" cy="126.6" r=".51" fill="#000080"/>
<circle cx="257.7" cy="126.6" r=".51" fill="none" stroke="#000080" stroke-width=".23"/>
<path d="M252.6 116.4h2.5" fill="none" stroke="#000080" stroke-width=".25"/>
<circle cx="252.6" cy="116.4" r=".51" fill="#000080"/>
<circle cx="252.6" cy="116.4" r=".51" fill="none" stroke="#000080" stroke-width=".23"/>
<path d="M262.7 116.4h2.6" fill="none" stroke="#000080" stroke-width=".25"/>
<circle cx="265.3" cy="116.4" r=".51" fill="#000080"/>
<circle cx="265.3" cy="116.4" r=".51" fill="none" stroke="#000080" stroke-width=".23"/>
<path d="M156.1 144.3v15.3" fill="none" stroke="#000080" stroke-width=".25"/>
<circle cx="156.1" cy="144.3" r=".51" fill="#000080"/>
<circle cx="156.1" cy="144.3" r=".51" fill="none" stroke="#000080" stroke-width=".23"/>
<circle cx="156.1" cy="151.9" r=".51" fill="#000080"/>
<circle cx="156.1" cy="151.9" r=".51" fill="none" stroke="#000080" stroke-width=".23"/>
<path d="M173.9 167.2v2.5" fill="none" stroke="#000080" stroke-width=".25"/>
<circle cx="173.9" cy="169.7" r=".51" fill="#000080"/>
<circle cx="173.9" cy="169.7" r=".51" fill="none" stroke="#000080" stroke-width=".23"/>
<path d="M181.5 167.2v2.5" fill="none" stroke="#000080" stroke-width=".25"/>
<circle cx="181.5" cy="169.7" r=".51" fill="#000080"/>
<circle cx="181.5" cy="169.7" r=".51" fill="none" stroke="#000080" stroke-width=".23"/>
<path d="M181.5 144.3v15.3" fill="none" stroke="#000080" stroke-width=".25"/>
<circle cx="181.5" cy="157" r=".51" fill="#000080"/>
<circle cx="181.5" cy="157" r=".51" fill="none" stroke="#000080" stroke-width=".23"/>
<circle cx="181.5" cy="146.9" r=".51" fill="#000080"/>
<circle cx="181.5" cy="146.9" r=".51" fill="none" stroke="#000080" stroke-width=".23"/>
<circle cx="181.5" cy="144.3" r=".51" fill="#000080"/>
<circle cx="181.5" cy="144.3" r=".51" fill="none" stroke="#000080" stroke-width=".23"/>
<path d="M229.7 169.7v5.1M214.5 195.1v2.5" fill="none" stroke="#000080" stroke-width=".25"/>
<circle cx="214.5" cy="195.1" r=".51" fill="#000080"/>
<circle cx="214.5" cy="195.1" r=".51" fill="none" stroke="#000080" stroke-width=".23"/>
<path d="M214.5 205.3v3.8h-30.4" fill="none" stroke="#000080" stroke-width=".25"/>
<circle cx="184.1" cy="209.1" r=".51" fill="#000080"/>
<circle cx="184.1" cy="209.1" r=".51" fill="none" stroke="#000080" stroke-width=".23"/>
<g font-size="2.7" fill="#000080">
<text x="125.7" y="127.2">+3.3V</text>
<text x="125.7" y="129.8">SWDIO</text>
<text x="125.7" y="132.3">swdclk</text>
<text x="125.7" y="134.8">Gnd</text>
</g>
<g font-size="2.3">
<text x="136.2" y="5.5">1</text>
<text x="184.3" y="5.5">2</text>
<text x="232.6" y="5.5">3</text>
<text x="280.7" y="5.5">4</text>
<text x="114.7" y="39.4">A</text>
<text x="302.6" y="39.4">A</text>
<text x="186" y="93.1">6</text>
<text x="186.1" y="95.6">7</text>
<text x="190.9" y="94.3">PA0</text>
<text x="213.9" y="94.3">PB0</text>
<text x="221.6" y="93.1">14</text>
<text x="221.6" y="95.6">15</text>
<text x="186.1" y="98.1">8</text>
<text x="186.1" y="100.7">9</text>
<text x="190.9" y="96.9">PA1</text>
<text x="190.9" y="99.4">PA2</text>
<text x="190.9" y="101.9">PA3</text>
<text x="213.9" y="101.9">PB4</text>
<text x="214.1" y="99.4">PB3</text>
<text x="214.1" y="96.9">PB1</text>
<text x="221.6" y="98.1">26</text>
<text x="221.6" y="100.7">27</text>
<text x="184.9" y="103.2">10</text>
<text x="185.1" y="105.7">11</text>
<text x="190.9" y="104.5">PA4</text>
<text x="190.9" y="107">PA5</text>
<text x="213.9" y="107">PB6</text>
<text x="214" y="104.5">PB5</text>
<text x="221.6" y="103.2">28</text>
<text x="221.6" y="105.7">29</text>
<text x="114.8" y="112.4">B</text>
<text x="184.9" y="108.3">12</text>
<text x="185" y="110.8">13</text>
<text x="190.9" y="109.5">PA6</text>
<text x="190.9" y="112.1">PA7</text>
<text x="214" y="109.5">PB7</text>
<text x="221.6" y="108.3">30</text>
<text x="221.6" y="113.4">2</text>
<text x="302.6" y="112.4">B</text>
<text x="125.7" y="115.9">SWD</text>
<text x="184.9" y="118.4">19</text>
<text x="184.9" y="115.9">18</text>
<text x="190.9" y="117.2">PA8</text>
<text x="190.9" y="119.7">PA9</text>
<text x="197.9" y="117.2">PF1-OSC_OUT(PF1)</text>
<text x="200.2" y="114.6">PF0-OSC_IN(PF0)</text>
<text x="221.6" y="115.9">3</text>
<text x="184.9" y="121">20</text>
<text x="185.1" y="123.5">21</text>
<text x="190.9" y="122.2">PA10</text>
<text x="190.9" y="124.8">PA11</text>
<text x="210.5" y="122.2">BOOT0</text>
<text x="221.6" y="121">31</text>
<text x="184.9" y="126">22</text>
<text x="184.9" y="131.1">24</text>
<text x="185" y="128.6">23</text>
<text x="190.9" y="127.3">PA12</text>
<text x="190.9" y="129.8">PA13(SWDIO)</text>
<text x="212" y="127.3">NRST</text>
<text x="221.6" y="126">4</text>
<text x="185" y="133.7">25</text>
<text x="190.9" y="132.4">PA14(SWCLK)</text>
<text x="190.9" y="135">PA15</text>
<text x="186.2" y="143.8">1</text>
<text x="206.4" y="143.8">16</text>
<text x="241.9" y="143.8">2</text>
<text x="242.1" y="141.3">1</text>
<text x="184.9" y="146.4">17</text>
<text x="190.9" y="145.1">VDD</text>
<text x="190.9" y="147.6">VDD</text>
<text x="198.5" y="145.1">VSS</text>
<text x="198.5" y="147.6">VSS</text>
<text x="206.4" y="146.4">32</text>
<text x="242" y="146.4">3</text>
<text x="186.1" y="151.4">5</text>
<text x="190.9" y="152.7">VDDA</text>
<text x="114.8" y="185.4">C</text>
<text x="302.6" y="185.4">C</text>
<text x="186.2" y="194.6">3</text>
<text x="190.9" y="195.8">Vin</text>
<text x="199.2" y="195.8">Out</text>
<text x="206.4" y="194.6">2</text>
<text x="206.4" y="197.2">4</text>
<text x="186.2" y="199.7">1</text>
<text x="190.9" y="201">Gnd</text>
<text x="199.2" y="198.4">Out</text>
<text x="114.8" y="258.4">D</text>
<text x="302.6" y="258.4">D</text>
<text x="213.3" y="270.8">Title</text>
<text x="213.3" y="278.4">Size</text>
<text x="225.9" y="278.4">Number</text>
<text x="276.7" y="278.4">Revision</text>
<text x="213.3" y="286">Date:</text>
<text x="214.5" y="282.2">A4</text>
<text x="224.7" y="286">7.22.2020</text>
<text x="264" y="286">Sheet</text>
<text x="270.8" y="286">of</text>
<text x="136.2" y="292.3">1</text>
<text x="184.3" y="292.3">2</text>
<text x="213.3" y="288.5">File:</text>
<text x="224.7" y="288.5">D:\GitHub\..\Dev_BRD_STM32F030K6T6.SchDoc</text>
<text x="232.6" y="292.3">3</text>
<text x="264" y="288.5">Drawn By:</text>
<text x="280.7" y="292.3">4</text>
</g>
<g font-size="2.3" fill="#000080">
<text x="168.8" y="93.1">XP5</text>
<text x="168.8" y="95.6">XP6</text>
<text x="189.1" y="90.5">DD1A</text>
<text x="237.4" y="93.1">XP21</text>
<text x="237.4" y="95.6">XP22</text>
<text x="168.8" y="98.1">XP7</text>
<text x="168.8" y="100.7">XP8</text>
<text x="237.4" y="98.1">XP23</text>
<text x="237.4" y="100.7">XP24</text>
<text x="168.8" y="103.2">XP9</text>
<text x="168.8" y="105.7">XP10</text>
<text x="237.4" y="103.2">XP25</text>
<text x="237.4" y="105.7">XP26</text>
<text x="168.8" y="108.3">XP11</text>
<text x="168.8" y="110.8">XP12</text>
<text x="237.4" y="108.3">XP27</text>
<text x="237.4" y="113.4">XP28</text>
<text x="140.4" y="115.7">C1</text>
<text x="140.4" y="118.2">100n</text>
<text x="168.8" y="115.9">XP13</text>
<text x="168.8" y="118.4">XP14</text>
<text x="237.4" y="115.9">XP29</text>
<text x="257.4" y="114.1">G1</text>
<text x="168.8" y="121">XP15</text>
<text x="168.8" y="123.5">XP16</text>
<text x="237.4" y="121">XP30</text>
<text x="254.6" y="120.7">C98MHz</text>
<text x="254.6" y="123.3">12p</text>
<text x="267.3" y="120.7">C10</text>
<text x="267.3" y="123.3">12p</text>
<text x="143.4" y="128.6">XP2</text>
<text x="143.4" y="131.1">XP3</text>
<text x="143.4" y="126">XP1</text>
<text x="168.8" y="126">XP17</text>
<text x="237.4" y="126">XP31</text>
<text x="143.4" y="133.7">XP4</text>
<text x="168.8" y="133.7">XP18</text>
<text x="189.1" y="138.8">STM32F030K6T6</text>
<text x="189.1" y="141.3">DD1B</text>
<text x="232.3" y="142.8">R1</text>
<text x="158.4" y="148.6">ZL2</text>
<text x="232.3" y="147.4">100k</text>
<text x="158.4" y="154.8">100u</text>
<text x="232.3" y="155.5">R2</text>
<text x="243.4" y="150.2">XP32</text>
<text x="158.7" y="161.6">C2</text>
<text x="176.4" y="161.6">C4</text>
<text x="184" y="161.6">C5</text>
<text x="189.1" y="156.5">STM32F030K6T6</text>
<text x="194.2" y="161.6">C6</text>
<text x="232.3" y="160.1">10k</text>
<text x="158.2" y="166.4">10u</text>
<text x="175.9" y="166.4">100n</text>
<text x="183.5" y="166.4">100n</text>
<text x="193.7" y="166.4">100n</text>
<text x="231.8" y="166.4">C8</text>
<text x="231.8" y="169">100n</text>
<text x="168.8" y="179.4">XP19</text>
<text x="168.8" y="184.4">XP20</text>
<text x="150.8" y="191.8">ZL1</text>
<text x="163.7" y="194.6">100u</text>
<text x="189.1" y="192">DA1</text>
<text x="168.8" y="199.7">C3</text>
<text x="198.4" y="201.2" transform="rotate(-90 198.4 201.2)">DC/DC</text>
<text x="217.1" y="199.7">C7</text>
<text x="168.3" y="204.5">10u</text>
<text x="189.1" y="204.8">LD1117S33T</text>
<text x="217.1" y="204.8">10u</text>
</g>
<g font-size="2.3" fill="#800000">
<text x="148.2" y="105.7">+3.3V</text>
<text x="135.9" y="123.5">GND</text>
<text x="227.2" y="121">BOOT0</text>
<text x="151.1" y="131.1">SWDCLK</text>
<text x="151.1" y="128.6">SWDIO</text>
<text x="227.2" y="126">nRST</text>
<text x="255.2" y="131.1">GND</text>
<text x="237" y="136.2">+3.3V</text>
<text x="148.6" y="141.3">GND</text>
<text x="219.6" y="143.8">BOOT0</text>
<text x="144.8" y="145.1">+3.3V</text>
<text x="209.5" y="154">GND</text>
<text x="237.4" y="154">GND</text>
<text x="242.4" y="161.6">nRST</text>
<text x="242.9" y="157.8">+3.3V</text>
<text x="179.1" y="174.3">GND</text>
<text x="227.3" y="179.4">GND</text>
<text x="179.5" y="180.6">+5V</text>
<text x="174" y="189.5">GND</text>
<text x="138.9" y="195.8">+5V</text>
<text x="237.9" y="195.8">+3.3V</text>
<text x="181.6" y="214.9">GND</text>
</g>
</svg>
